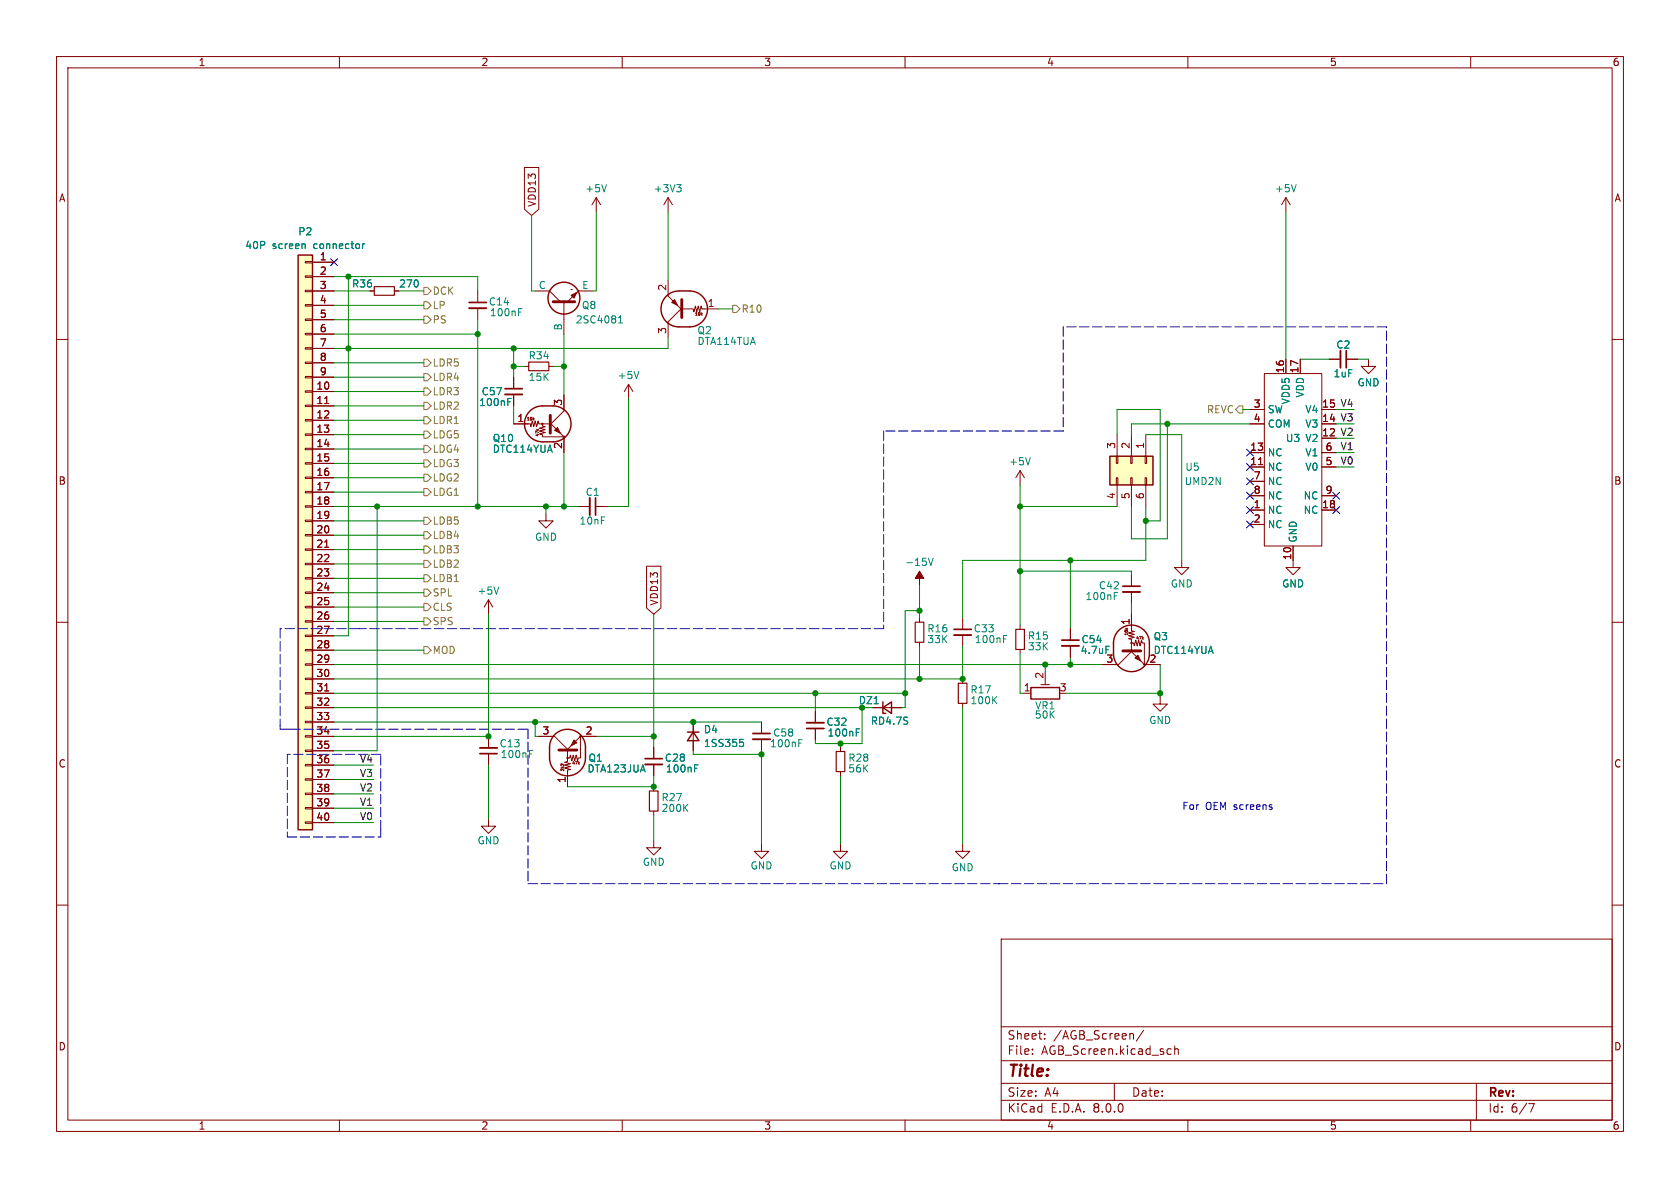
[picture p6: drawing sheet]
<svg xmlns="http://www.w3.org/2000/svg" width="297mm" height="210mm" viewBox="0 0 297 210" stroke-linecap="round" stroke-linejoin="round" font-family="sans-serif">
<g fill="none" stroke="#840000" stroke-width=".18">
<path d="M10 10h277v190h-277zM12 12h273v186h-273zM60 10v2M110 10v2M160 10v2M210 10v2M260 10v2M10 60h2M84.5 51.4v2.1M84.5 54.5v2M118.1 49.5v2.8l2.5 2.6M120.6 54.6h2l.1 .5 .2-1 .3 1 .2-1 .3 1 .3-1 .1 .5h2.9"/>
<path d="M120.6 54.4l-2.5 2.5v2.8M123.1 55.3v.4M123.5 55.2h.2M124 55.2v.5M124 55.5l.2 .2M124.2 55.4l-.2 .2M285 60h2M90.8 74.9h2.9l.2 .5 .2-1 .3 1 .2-1 .3 1 .2-1 .1 .5h2M90.8 66.7v2M90.8 69.7v2.1M92.7 64.8h.8M93.4 73.8v.5"/>
<path d="M93.8 73.8h.2M94.3 73.8v.5M94.3 74.1l.1 .2M94.4 73.9l-.1 .2M94.7 76.9l.4 .1M94.7 76.1h.5M94.9 75.9l.2 .2M95.2 76.5l-.5-.3v.4M95.2 75.9l-.2 .1M97 64.8h.8M97.2 74.7l2.5 2.5h-3.8v-.4l-.5-.1 1-.2-1-.3 1-.3-1-.2 1-.3-.5-.1v-.4M99.7 69.9v2.7l-2.5 2.6"/>
<path d="M99.7 77.5v2.5M111.1 67.9l-.7 1.3M111.1 67.9v2.6M111.1 67.9l.8 1.3M221 74.9h2.5M221 72.4h2.5M223.5 66h10.2v30.5h-10.2zM227.3 63.5v2.5M229.9 63.5v2.5M233.7 74.9h2.5M233.7 77.5h2.5M233.7 72.4h2.5"/>
<path d="M96.5 90.8v1.3h1.3l-1.3 1.2-1.3-1.2h1.3M102.2 89.5h2.1M105.3 89.5h2M180.3 83.2v2.5M180.3 83.2l-.7 1.3M180.3 83.2l.8 1.3M208.9 99.1v1.2h1.3l-1.3 1.3-1.3-1.3h1.3M221 90.2h2.5M221 82.6h2.5M221 80h2.5M221 92.7h2.5M221 85.1h2.5"/>
<path d="M221 87.6h2.5M222.5 82.1h.7M228.6 96.5v2.6M233.7 90.2h2.5M233.7 82.6h2.5M233.7 80h2.5M233.7 87.6h2.5M10 110h2M86.4 106v2.6M86.4 106l-.8 1.3M86.4 106l.7 1.3M162.6 109.2v.8"/>
<path d="M162.6 113.5v.8M180.3 110.5v.8M180.3 114.8v.8M189.2 111.1v2.1M189.2 114.2v2M198.9 111.2h.5M198.9 111.5v.2M199 111l.2 .2M199.4 112.1h-.5M199.4 111l-.2 .2M200 113.7h.4l.1 .5 .3-1 .2 1 .3-1 .2 1 .3-1 .1 .5h.4v3.8l-2.5-2.6M200 108.6v2.9l.5 .1-1 .3 1 .2-1 .3 1 .2-1 .3 .5 .1v1.9"/>
<path d="M200.3 114.9l-2.6 2.6h-2.8M201.1 112.5l-.1 .3M201.4 112.5h.4l-.3 .5M201.9 112.5v.5M202 112.8l.1 .2M202.1 112.7l-.2 .2M202.6 117.5h2.5M285 110h2M86.4 130.2v2M86.4 133.2v2.1M95.2 130.2h2.8l2.6 2.5M99.2 135.7h.5"/>
<path d="M99.2 136v.2M99.7 135v.4l-.4-.4-.1 .1v.2M100.1 132.7l2.5-2.5v3.8h-.4l-.1 .5-.2-1-.3 1-.3-1-.2 1-.3-1-.1 .5h-.4M100.3 132.7v1.9l-.5 .1 1 .3-1 .3 1 .2-1 .3 1 .2-.5 .1v3M101.4 134.6l-.1 .3M101.7 134.6h.4l-.3 .5M102.3 134.6v.5M102.3 134.9l.1 .2M102.4 134.8l-.1 .2M102.9 130.2h2.5M115.6 132.1v2M115.6 135.1v2.1"/>
<path d="M115.6 139.1v.7M122.6 127.6v5.1M144.1 125.7v2.1M144.1 128.8v2M154.3 125.1h5.1M170.2 120v.8M170.2 124.3v.8M181 122.6h1.2M184 121h1.5M184.8 120v1M205.1 123.2v1.3h1.3l-1.3 1.2-1.3-1.2h1.3M10 160h2"/>
<path d="M115.6 148.6v1.3h1.2l-1.2 1.2-1.3-1.2h1.3M115.6 143.4v.7M134.6 149.2v1.3h1.3l-1.3 1.3-1.3-1.3h1.3M148.6 149.2v1.3h1.3l-1.3 1.3-1.3-1.3h1.3M170.2 149.2v1.3h1.2l-1.2 1.3-1.3-1.3h1.3M285 160h2M177 166h108v32h-108zM60 198v2M110 198v2M160 198v2M177 194.5h108M177 191.5h108"/>
<path d="M177 187.5h108M177 181.5h108M182.5 186.3v.1M182.5 185.5v.1M184.7 183.6v.1M184.7 182.8v.1M197 191.5v3M200.3 182.8l.1 .9M202.2 182.1l-1.3 2M206.6 185.4l.4 .1M207 186.3l-.4 .1M207.7 185.5l.2-.1 .3 .1 .1 .9"/>
<path d="M207.7 184.9v1.5M210 198v2M260 198v2M261 191.5v6.5M270.2 195.1h1l-.6 1.5"/>
<circle cx="95.9" cy="74.9" r=".13"/>
<circle cx="99.7" cy="77.2" r=".13"/>
<circle cx="200" cy="113.7" r=".13"/>
<circle cx="202.3" cy="117.5" r=".13"/>
<circle cx="100.3" cy="134" r=".13"/>
<circle cx="102.6" cy="130.2" r=".13"/>
</g>
<path d="M93.5 64h3.5v1.5h-3.5zM161.8 110h1.5v3.5h-1.5zM179.6 111.3h1.5v3.5h-1.5zM114.8 139.8h1.5v3.6h-1.5zM169.4 120.8h1.5v3.5h-1.5z" fill="none" stroke="#840000" stroke-width=".2"/>
<g fill="none" stroke="#008484" stroke-width=".18">
<path d="M91.7 55.2h.4M91.7 54.6h.6M89.8 71h.4M89.8 70.4h.6M112.9 65.7l-.4 1.2M164.1 98.7l.5 1.3 .4-1.3M182.2 80.9l-.5 1.3M88.2 103.8l-.4 1.2M195.5 114.2h.6M93.6 133.3h.4M93.6 132.7h.6M122.8 135.8h.4"/>
<path d="M122.8 135.2h.6M130.8 130.7h.6M130.9 131.2h.3l.3 .2-.1 .4-.5 .2M151.4 129.5h.4M151.4 128.8h.6M175.7 123.7l.5 .7M176.2 123.1l-.7 .8M121.1 142.7l.5 .8M121.6 142.2l-.7 .7"/>
</g>
<path d="M82.9 54.5h3.1M89.3 69.7h3M104.3 88v3.1M187.7 114.2h3.1M84.8 132.2h3.1M114 135.1h3.1M142.6 127.8h3.1" fill="none" stroke="#840000" stroke-width=".33"/>
<path d="M82.9 53.5h3.1M89.3 68.7h3M105.3 88v3.1M187.7 113.2h3.1M84.8 133.2h3.1M114 134.1h3.1M142.6 128.8h3.1" fill="none" stroke="#840000" stroke-width=".3"/>
<path d="M117.8 52.4a3.2 3.2 0 0 1 2.2-1h1.9a3.2 3.2 0 0 1 3.2 3.2 3.2 3.2 0 0 1-3.2 3.2h-1.9a3.2 3.2 0 0 1-2.9-2 3.2 3.2 0 0 1 .7-3.4zM93.6 72.7a3.2 3.2 0 0 1 2.3-.9h1.9a3.2 3.2 0 0 1 3.2 3.1 3.2 3.2 0 0 1-3.2 3.2h-1.9a3.2 3.2 0 0 1-2.9-2 3.2 3.2 0 0 1 .6-3.4zM197.8 111.4a3.2 3.2 0 0 1 3.4-.7 3.2 3.2 0 0 1 2 3v1.9a3.2 3.2 0 0 1-3.2 3.1 3.2 3.2 0 0 1-3.2-3.1v-1.9a3.2 3.2 0 0 1 1-2.3zM98.1 129.9a3.2 3.2 0 0 1 3.4-.7 3.2 3.2 0 0 1 2 2.9v1.9a3.2 3.2 0 0 1-3.2 3.1 3.2 3.2 0 0 1-3.1-3.1v-1.9a3.2 3.2 0 0 1 .9-2.2zM121.5 129.4h2.1M122.6 129.4l1 1.5h-2.1zM156.1 124.1v2h.5M156.1 125.1l1.5-1v2zM182.2 121.5h5.1v2.1h-5.1z" fill="none" stroke="#840000" stroke-width=".25"/>
<g fill="#840000" stroke="#840000" stroke-width=".51">
<path d="M97.3 73.4v3.2z"/>
<path d="M198.5 115.1h3.2z"/>
<path d="M120.5 53v3.1z"/>
<path d="M98.8 132.6h3.2z"/>
</g>
<g fill="#840000" stroke="#840000" stroke-width=".18">
<path d="M98 76.1l.6-.5 .5 1z"/>
<path d="M200.7 116.3l.5-.5 .5 1z"/>
<path d="M118.7 53.5l.6-.5 .5 1z"/>
<path d="M101.5 130.8l.5 .5-1 .5z"/>
<path d="M162.6 101l.7 1.2h-.7v1.3v-1.3h-.8z"/>
</g>
<path d="M52.7 45.1h2.5v101.6h-2.5z" fill="#ffffc2"/>
<g fill="none" stroke="#840000" stroke-width=".18">
<path d="M105.4 34.9l-.8 1.3M105.4 34.9v2.6M105.4 34.9l.8 1.3M118.1 34.9l-.8 1.3M118.1 34.9v2.6M118.1 34.9l.8 1.3M54 58.9h1.2v.3h-1.2zM54 56.4h1.2v.2h-1.2zM54 53.8h1.2v.3h-1.2zM54 51.3h1.2v.3h-1.2zM54 48.8h1.2v.2h-1.2zM54 46.2h1.2v.3h-1.2z"/>
<path d="M55.2 46.4h3.9M55.2 48.9h3.9M55.2 51.4h3.9M55.2 54h3.9M55.2 56.5h3.9M55.2 59.1h3.9M65.4 51.4h.8M69.7 51.4h.8M94.6 51.4h2.6l1.9 1.9M99.7 53.3v5.8M101 51.2h.1M104.8 51.4h-2.6l-1.9 1.9"/>
<path d="M54 79.2h1.2v.3h-1.2zM54 76.7h1.2v.3h-1.2zM54 74.2h1.2v.2h-1.2zM54 71.6h1.2v.3h-1.2zM54 69.1h1.2v.2h-1.2zM54 66.5h1.2v.3h-1.2zM54 64h1.2v.3h-1.2zM54 61.5h1.2v.2h-1.2zM55.2 69.2h3.9M55.2 71.8h3.9M55.2 74.3h3.9M55.2 76.8h3.9"/>
<path d="M55.2 79.4h3.9M55.2 61.6h3.9M55.2 64.1h3.9M55.2 66.7h3.9M57.4 71.3h.7M54 99.6h1.2v.2h-1.2zM54 97h1.2v.3h-1.2zM54 94.5h1.2v.2h-1.2zM54 91.9h1.2v.3h-1.2zM54 89.4h1.2v.3h-1.2zM54 86.9h1.2v.2h-1.2zM54 84.3h1.2v.3h-1.2z"/>
<path d="M54 81.8h1.2v.2h-1.2zM55.2 81.9h3.9M55.2 84.5h3.9M55.2 87h3.9M55.2 89.5h3.9M55.2 92.1h3.9M55.2 94.6h3.9M55.2 97.2h3.9M55.2 99.7h3.9M57.4 96.7h.7M228.6 99.1v1.2h1.3l-1.3 1.3-1.3-1.3h1.3M54 119.9h1.2v.2h-1.2z"/>
<path d="M54 117.3h1.2v.3h-1.2zM54 114.8h1.2v.3h-1.2zM54 112.3h1.2v.2h-1.2zM54 109.7h1.2v.3h-1.2zM54 107.2h1.2v.2h-1.2zM54 104.6h1.2v.3h-1.2zM54 102.1h1.2v.3h-1.2zM55.2 102.2h3.9M55.2 104.8h3.9M55.2 107.3h3.9M55.2 109.9h3.9M55.2 112.4h3.9"/>
<path d="M55.2 114.9h3.9M55.2 117.5h3.9M170.2 109.2v2.1M170.2 112.3v2M200 101.6v2M200 104.6v2.1M54 137.7h1.2v.2h-1.2zM54 135.1h1.2v.3h-1.2zM54 132.6h1.2v.2h-1.2zM54 130h1.2v.3h-1.2zM54 127.5h1.2v.3h-1.2zM54 125h1.2v.2h-1.2z"/>
<path d="M54 122.4h1.2v.3h-1.2zM55.2 120h3.9M55.2 122.6h3.9M55.2 125.1h3.9M55.2 127.6h3.9M55.2 130.2h3.9M55.2 132.7h3.9M55.2 135.3h3.9M55.2 137.8h3.9M57.4 122.1h.7M134.6 127.6v2.1M134.6 130.7v2"/>
<path d="M54 145.3h1.2v.2h-1.2zM54 142.7h1.2v.3h-1.2zM54 140.2h1.2v.3h-1.2zM55.2 140.3h3.9M55.2 142.9h3.9M55.2 145.4h3.9"/>
</g>
<g fill="none" stroke="#840000" stroke-width=".25">
<path d="M52.7 45.1h2.5v101.6h-2.5z"/>
<circle cx="99.7" cy="52.7" r="2.82"/>
</g>
<g fill="none" stroke="#008484" stroke-width=".18">
<path d="M107.2 32.6l-.4 1.3M119.6 32.6h.8l-.4 .5M120.2 33.1l.2 .3v.3l-.2 .2M53.9 43.2v.7M64.1 43.1v.8M64.5 43.1l-.4 .2M109.3 57.1h.8M109.3 56.2l.4-.4v1.3M177.4 112.9h.4M177.4 112.3h.6M197 105.3h.4M141.2 131.4h.4"/>
<path d="M141.2 130.8h.6"/>
</g>
<path d="M168.7 112.3h3M198.5 104.6h3M133.1 130.7h3" fill="none" stroke="#840000" stroke-width=".33"/>
<path d="M168.7 111.3h3M198.5 103.6h3M133.1 129.7h3" fill="none" stroke="#840000" stroke-width=".3"/>
<path d="M66.2 50.7h3.5v1.5h-3.5z" fill="none" stroke="#840000" stroke-width=".2"/>
<path d="M97.8 53.3h3.8" fill="none" stroke="#840000" stroke-width=".51"/>
<path d="M101 52.2l1-.5-.5 1z" fill="#840000" stroke="#840000" stroke-width=".18"/>
<path d="M196.2 80.6h7.6v5.1h-7.6z" fill="#ffffc2"/>
<g fill="none" stroke="#840000" stroke-width=".18">
<path d="M92.7 29.6h2.6v7.4l-1.3 1.1-1.3-1.1zM227.3 34.9l-.7 1.3M227.3 34.9v2.6M227.3 34.9l.8 1.3M55.2 46.4h3.9M55.2 48.9h3.9M55.2 51.4h3.9M55.2 54h3.9M55.2 56.5h3.9M55.2 59.1h3.9M65.4 51.4h.8M69.7 51.4h.8"/>
<path d="M55.2 69.2h3.9M55.2 71.8h3.9M55.2 74.3h3.9M55.2 76.8h3.9M55.2 79.4h3.9M55.2 61.6h3.9M55.2 64.1h3.9M55.2 66.7h3.9M57.4 71.3h.7M90.8 66.7v2M90.8 69.7v2.1M90.8 74.9h2.5"/>
<path d="M99.7 69.9v2.5M99.7 77.5v2.5M197.5 76.8v3.8M200 76.8v3.8M202.6 76.8v3.8M221 74.9h2.5M221 72.4h2.5M227.3 63.5v2.5M229.9 63.5v2.5M233.7 74.9h2.5M233.7 77.5h2.5M233.7 72.4h2.5"/>
<path d="M234.9 63.5h2.1M238 63.5h2M241.9 63.5v1.3h1.3l-1.3 1.2-1.2-1.2h1.2M55.2 81.9h3.9M55.2 84.5h3.9M55.2 87h3.9M55.2 89.5h3.9M55.2 92.1h3.9M55.2 94.6h3.9M55.2 97.2h3.9M55.2 99.7h3.9M57.4 96.7h.7"/>
<path d="M197.4 80.6h.2v1.3h-.2zM197.4 84.5h.2v1.2h-.2zM197.5 85.7v3.8M199.9 80.6h.3v1.3h-.3zM199.9 84.5h.3v1.2h-.3zM200 85.7v3.8M202.4 80.6h.3v1.3h-.3zM202.4 84.5h.3v1.2h-.3zM202.6 85.7v3.8M221 90.2h2.5M221 82.6h2.5M221 80h2.5"/>
<path d="M221 92.7h2.5M221 85.1h2.5M221 87.6h2.5M222.5 82.1h.7M228.6 96.5v2.6M233.7 90.2h2.5M233.7 82.6h2.5M233.7 80h2.5M233.7 87.6h2.5M55.2 102.2h3.9M55.2 104.8h3.9M55.2 107.3h3.9"/>
<path d="M55.2 109.9h3.9M55.2 112.4h3.9M55.2 114.9h3.9M55.2 117.5h3.9M114.3 100.1h2.5v7.4l-1.2 1.1-1.3-1.1zM189.2 111.1v2.1M189.2 114.2v2M194.9 117.5h2.6M200 108.6v2.5M202.6 117.5h2.5M55.2 130.2h3.9M55.2 120h3.9"/>
<path d="M55.2 122.6h3.9M55.2 125.1h3.9M55.2 127.6h3.9M55.2 132.7h3.9M55.2 135.3h3.9M55.2 137.8h3.9M57.4 122.1h.7M95.2 130.2h2.6M100.3 136.5v2.6M102.9 130.2h2.5M115.6 132.1v2M115.6 135.1v2.1"/>
<path d="M122.6 127.6v1.8M122.6 130.9v1.8M144.1 125.7v2.1M144.1 128.8v2M148.6 132.1v.7M148.6 136.4v.8M154.3 125.1h1.8M157.6 125.1h1.8M55.2 140.3h3.9M55.2 142.9h3.9M55.2 145.4h3.9M86.4 144.8v1.3h1.2l-1.2 1.2-1.3-1.2h1.3"/>
</g>
<path d="M196.2 80.6h7.6v5.1h-7.6z" fill="none" stroke="#840000" stroke-width=".25"/>
<path d="M237 62v3" fill="none" stroke="#840000" stroke-width=".33"/>
<path d="M238 62v3" fill="none" stroke="#840000" stroke-width=".3"/>
<g fill="none" stroke="#008484" stroke-width=".18">
<path d="M229.1 32.6l-.4 1.3M53.9 43.2v.7M64.1 43.1v.8M64.5 43.1l-.4 .2M89.8 71h.4M89.8 70.4h.6M195.5 114.2h.6M122.8 135.8h.4M122.8 135.2h.6M130.8 130.7h.6M130.9 131.2h.3l.3 .2-.1 .4-.5 .2M151.4 129.5h.4"/>
<path d="M151.4 128.8h.6"/>
</g>
<path d="M147.8 132.8h1.6v3.6h-1.6z" fill="none" stroke="#840000" stroke-width=".2"/>
<g fill="none" stroke="#848400" stroke-width=".18">
<path d="M74.9 55.9h.7l.6 .6-.6 .7h-.7zM74.9 50.8h.7l.6 .6-.6 .7h-.7zM74.9 53.3h.7l.6 .7-.6 .6h-.7zM129.5 54h.7l.6 .6-.6 .6h-.7zM74.9 71.1h.7l.6 .7-.6 .6h-.7zM74.9 68.6h.7l.6 .6-.6 .7h-.7zM74.9 66h.7l.6 .7-.6 .6h-.7zM74.9 76.2h.7l.6 .6-.6 .7h-.7zM74.9 63.5h.7l.6 .6-.6 .7h-.7zM74.9 78.7h.7l.6 .7-.6 .6h-.7zM74.9 73.7h.7l.6 .6-.6 .6h-.7zM219.1 71.8h.6v1.2h-.6l-.7-.6z"/>
<path d="M74.9 83.8h.7l.6 .7-.6 .6h-.7zM74.9 91.4h.7l.6 .7-.6 .6h-.7zM74.9 96.5h.7l.6 .7-.6 .6h-.7zM74.9 94h.7l.6 .6-.6 .7h-.7zM74.9 99.1h.7l.6 .6-.6 .6h-.7zM74.9 81.3h.7l.6 .6-.6 .7h-.7zM74.9 86.4h.7l.6 .6-.6 .6h-.7zM74.9 114.3h.7l.6 .6-.6 .7h-.7zM74.9 106.7h.7l.6 .6-.6 .7h-.7zM74.9 104.1h.7l.6 .7-.6 .6h-.7zM74.9 101.6h.7l.6 .6-.6 .7h-.7zM74.9 109.2h.7l.6 .7-.6 .6h-.7z"/>
</g>
<g fill="none" stroke="#0000c2" stroke-width=".18" stroke-dasharray="1.7 .6">
<path d="M188 57.8v18.4M245.1 57.8h-57.1M156.2 76.2v34.9M188 76.2h-31.8M49.5 111.1v17.2M63.5 111.1h-14M156.2 111.1h-92.7M49.5 128.9h.7M49.5 128.3v.6M50.2 128.9h1.2M50.8 133.4v14.6M51.4 128.9h12.7"/>
<path d="M64.1 128.9h29.2M67.3 133.4h-16.5M93.3 128.9v27.3M50.8 148h16.5M67.3 146.7v-13.3M67.3 146.7v1.3M93.3 156.2h83.2M176.5 156.2h68.6M176.5 156.2h.1M245.1 156.2v-98.4"/>
</g>
<g fill="none" stroke="#008400" stroke-width=".18">
<path d="M94 38.1v13.3h.6M105.4 37.5v13.9h-.6M118.1 37.5v12M227.3 37.5v26M59.1 48.9h25.4v2.5M59.1 51.4h6.3M59.1 56.5h15.8M59.1 54h15.8M59.1 59.1h25.4M61.6 48.9v63.5h-2.5M70.5 51.4h4.4M84.5 56.5v33"/>
<path d="M99.7 59.1v10.8M118.1 59.7v1.9h-59M127 54.6h2.5M59.1 74.3h15.8M59.1 64.1h15.8M59.1 66.7h15.8M59.1 69.2h15.8M59.1 71.8h15.8M59.1 79.4h15.8M59.1 76.8h15.8M90.8 64.8h1.9M90.8 61.6v5.1"/>
<path d="M90.8 71.8v3.1M97.8 64.8h1.9M111.1 70.5v19h-3.8M197.5 76.8v-4.4h7.6v19.7h-2.5M202.6 76.8h6.3v22.3M206.4 74.9v20.4h-6.4v-5.8M219.7 72.4h1.3M221 74.9h-21v1.9M229.9 63.5h5M236.2 77.5h3.2M236.2 72.4h3.2M236.2 74.9h3.2"/>
<path d="M240 63.5h1.9M59.1 89.5h43.1M59.1 92.1h15.8M59.1 81.9h15.8M59.1 84.5h15.8M59.1 87h15.8M59.1 94.6h15.8M59.1 97.2h15.8M59.1 99.7h15.8M66.7 89.5v43.2h-7.6M96.5 89.5v1.3M99.7 80v9.5"/>
<path d="M180.3 89.5h17.2M180.3 85.7v24.8M189.2 99.1v12M202.6 89.5v9.6h-32.4v10.1M236.2 82.6h3.2M236.2 80h3.2M59.1 117.5h135.8M59.1 102.2h15.8M59.1 104.8h15.8M59.1 107.3h15.8M59.1 109.9h15.8M59.1 114.9h15.8"/>
<path d="M86.4 108.6v21.6h-27.3M115.6 108.6v23.5M162.6 108h-2.6v17.1h-.6M162.6 103.5v5.7M162.6 114.3v5.7M170.2 114.3v5.7h-111.1M180.3 101h19.7v.6M180.3 115.6v7h.7M184.8 117.5v1.2M189.2 116.2v1.3M200 106.7v1.9M205.1 117.5v5.7"/>
<path d="M59.1 127.6h75.5M59.1 122.6h100.9M59.1 125.1h93.3v6.3h-8.3v-.6M59.1 135.3h6.9M59.1 137.8h6.9M86.4 135.3v9.5M94.6 127.6v2.6h.6M105.4 130.2h10.2M115.6 137.2v1.9h-15.3M122.6 132.7v.7h12M134.6 132.7v16.5M144.1 122.6v3.1"/>
<path d="M148.6 131.4v.7M148.6 137.2v12M170.2 125.1v24.1M188.6 122.6h16.5M59.1 142.9h6.9M59.1 145.4h6.9M59.1 140.3h6.9M115.6 144.1v4.5"/>
</g>
<g fill="none" stroke="#000084" stroke-width=".18">
<path d="M58.4 45.7l1.3 1.3M59.7 45.7l-1.3 1.3M220.4 79.4l1.2 1.2M221.6 79.4l-1.2 1.2M220.4 89.6l1.2 1.2M220.4 92.1l1.2 1.2M220.4 84.5l1.2 1.2M220.4 87l1.2 1.2M220.4 81.9l1.2 1.3M221.6 89.6l-1.2 1.2M221.6 92.1l-1.2 1.2M221.6 84.5l-1.2 1.2"/>
<path d="M221.6 87l-1.2 1.2M221.6 81.9l-1.2 1.3M235.6 89.6l1.2 1.2M235.6 87l1.2 1.2M236.8 89.6l-1.2 1.2M236.8 87l-1.2 1.2"/>
</g>
<g fill="#008400" stroke="#008400" stroke-width=".18">
<circle cx="96.5" cy="89.5" r=".46"/>
<circle cx="84.5" cy="89.5" r=".46"/>
<circle cx="99.7" cy="89.5" r=".46"/>
<circle cx="61.6" cy="61.6" r=".46"/>
<circle cx="66.7" cy="89.5" r=".46"/>
<circle cx="94.6" cy="127.6" r=".46"/>
<circle cx="86.4" cy="130.2" r=".46"/>
<circle cx="61.6" cy="48.9" r=".46"/>
<circle cx="90.8" cy="61.6" r=".46"/>
<circle cx="99.7" cy="64.8" r=".46"/>
<circle cx="90.8" cy="64.8" r=".46"/>
<circle cx="84.5" cy="59.1" r=".46"/>
<circle cx="180.3" cy="101" r=".46"/>
<circle cx="189.2" cy="99.1" r=".46"/>
<circle cx="202.6" cy="92.1" r=".46"/>
<circle cx="189.2" cy="117.5" r=".46"/>
<circle cx="205.1" cy="122.6" r=".46"/>
<circle cx="184.8" cy="117.5" r=".46"/>
<circle cx="160" cy="122.6" r=".46"/>
<circle cx="148.6" cy="131.4" r=".46"/>
<circle cx="144.1" cy="122.6" r=".46"/>
<circle cx="152.4" cy="125.1" r=".46"/>
<circle cx="180.3" cy="89.5" r=".46"/>
<circle cx="162.6" cy="120" r=".46"/>
<circle cx="162.6" cy="108" r=".46"/>
<circle cx="170.2" cy="120" r=".46"/>
<circle cx="206.4" cy="74.9" r=".46"/>
<circle cx="115.6" cy="139.1" r=".46"/>
<circle cx="134.6" cy="133.4" r=".46"/>
<circle cx="122.6" cy="127.6" r=".46"/>
<circle cx="115.6" cy="130.2" r=".46"/>
</g>
<text font-size="2.8" fill="#840000" x="178" y="190.9">Title:</text>
<g font-size="2.1" fill="#840000">
<text x="178" y="184">Sheet:</text>
<text x="186.2" y="184">/AGB_Screen/</text>
<text x="178" y="186.7">File:</text>
<text x="184.1" y="186.7">AGB_Screen.kicad_sch</text>
<text x="178" y="196.9">KiCad</text>
<text x="178" y="194.1">Size:</text>
<text x="184.7" y="194.1">A4</text>
<text x="185.7" y="196.9">E.D.A.</text>
<text x="193.3" y="196.9">8.0.0</text>
<text x="200" y="194.1">Date:</text>
<text x="263" y="194.3">Rev:</text>
<text x="263" y="196.9">Id:</text>
<text x="267.1" y="196.9">6/7</text>
</g>
<g font-size="1.8" fill="#840000">
<text x="35" y="11.9">1</text>
<text x="85" y="11.9">2</text>
<text x="135" y="11.9">3</text>
<text x="185" y="11.9">4</text>
<text x="235" y="11.9">5</text>
<text x="285" y="11.9">6</text>
<text x="10.3" y="35.9">A</text>
<text x="285.3" y="35.9">A</text>
<text x="94.9" y="36.7" transform="rotate(-90 94.9 36.7)">VDD13</text>
<text x="56.4" y="46.1">1</text>
<text x="56.4" y="48.6">2</text>
<text x="56.4" y="51.2">3</text>
<text x="56.4" y="53.7">4</text>
<text x="117.9" y="51.5" transform="rotate(-90 117.9 51.5)">2</text>
<text x="56.4" y="56.3">5</text>
<text x="56.4" y="58.8">6</text>
<text x="117.9" y="59.1" transform="rotate(-90 117.9 59.1)">3</text>
<text x="125" y="54.4">1</text>
<text x="56.4" y="61.3">7</text>
<text x="56.4" y="63.9">8</text>
<text x="55.8" y="69">10</text>
<text x="55.8" y="71.5">11</text>
<text x="56.4" y="66.4">9</text>
<text x="99.4" y="71.8" transform="rotate(-90 99.4 71.8)">3</text>
<text x="227.1" y="66.1" transform="rotate(-90 227.1 66.1)">16</text>
<text x="229.6" y="66.1" transform="rotate(-90 229.6 66.1)">17</text>
<text x="55.8" y="74">12</text>
<text x="55.8" y="76.6">13</text>
<text x="91.4" y="74.7">1</text>
<text x="221.5" y="72.1">3</text>
<text x="221.5" y="74.7">4</text>
<text x="233.6" y="77.2">12</text>
<text x="233.6" y="74.7">14</text>
<text x="233.6" y="72.1">15</text>
<text x="55.8" y="79.1">14</text>
<text x="55.8" y="81.7">15</text>
<text x="99.4" y="79.4" transform="rotate(-90 99.4 79.4)">2</text>
<text x="197.2" y="79.4" transform="rotate(-90 197.2 79.4)">3</text>
<text x="199.8" y="79.4" transform="rotate(-90 199.8 79.4)">2</text>
<text x="202.3" y="79.4" transform="rotate(-90 202.3 79.4)">1</text>
<text x="220.9" y="82.3">11</text>
<text x="220.9" y="79.8">13</text>
<text x="234.2" y="82.3">5</text>
<text x="234.2" y="79.8">6</text>
<text x="10.3" y="85.9">B</text>
<text x="55.8" y="84.2">16</text>
<text x="55.8" y="86.7">17</text>
<text x="55.8" y="89.3">18</text>
<text x="197.2" y="88.3" transform="rotate(-90 197.2 88.3)">4</text>
<text x="199.8" y="88.3" transform="rotate(-90 199.8 88.3)">5</text>
<text x="202.3" y="88.3" transform="rotate(-90 202.3 88.3)">6</text>
<text x="221.5" y="89.9">1</text>
<text x="221.5" y="84.8">7</text>
<text x="221.5" y="87.4">8</text>
<text x="233.6" y="89.9">18</text>
<text x="234.2" y="87.4">9</text>
<text x="285.3" y="85.9">B</text>
<text x="55.8" y="91.8">19</text>
<text x="55.8" y="94.4">20</text>
<text x="221.5" y="92.5">2</text>
<text x="55.8" y="96.9">21</text>
<text x="55.8" y="99.4">22</text>
<text x="55.8" y="102">23</text>
<text x="228.3" y="99.1" transform="rotate(-90 228.3 99.1)">10</text>
<text x="55.8" y="104.5">24</text>
<text x="55.8" y="107.1">25</text>
<text x="116.5" y="107.2" transform="rotate(-90 116.5 107.2)">VDD13</text>
<text x="55.8" y="109.6">26</text>
<text x="55.8" y="112.1">27</text>
<text x="199.8" y="110.6" transform="rotate(-90 199.8 110.6)">1</text>
<text x="55.8" y="114.7">28</text>
<text x="55.8" y="117.2">29</text>
<text x="55.8" y="119.8">30</text>
<text x="195.5" y="117.2">3</text>
<text x="203.1" y="117.2">2</text>
<text x="55.8" y="122.3">31</text>
<text x="55.8" y="124.8">32</text>
<text x="180.9" y="122.3">1</text>
<text x="184.5" y="120.1" transform="rotate(-90 184.5 120.1)">2</text>
<text x="187.3" y="122.3">3</text>
<text x="55.8" y="127.4">33</text>
<text x="55.8" y="129.9">34</text>
<text x="95.8" y="129.9">3</text>
<text x="103.4" y="129.9">2</text>
<text x="10.3" y="135.9">C</text>
<text x="55.8" y="132.5">35</text>
<text x="55.8" y="135">36</text>
<text x="55.8" y="137.5">37</text>
<text x="285.3" y="135.9">C</text>
<text x="55.8" y="140.1">38</text>
<text x="55.8" y="142.6">39</text>
<text x="100.1" y="138.5" transform="rotate(-90 100.1 138.5)">1</text>
<text x="55.8" y="145.2">40</text>
<text x="10.3" y="185.9">D</text>
<text x="285.3" y="185.9">D</text>
<text x="35" y="199.9">1</text>
<text x="85" y="199.9">2</text>
<text x="135" y="199.9">3</text>
<text x="185" y="199.9">4</text>
<text x="235" y="199.9">5</text>
<text x="285" y="199.9">6</text>
</g>
<g font-size="1.8" fill="#008484">
<text x="103.4" y="34.2">+5V</text>
<text x="115.5" y="34.2">+3V3</text>
<text x="225.3" y="34.2">+5V</text>
<text x="52.6" y="41.8">P2</text>
<text x="43.3" y="44.2">40P</text>
<text x="48.1" y="44.2">screen</text>
<text x="55.5" y="44.2">connector</text>
<text x="62.1" y="51">R36</text>
<text x="70.5" y="51">270</text>
<text x="95.1" y="51.2">C</text>
<text x="102.8" y="51.2">E</text>
<text x="86.3" y="54.2">C14</text>
<text x="86.5" y="56.1">100nF</text>
<text x="99.4" y="58.5" transform="rotate(-90 99.4 58.5)">B</text>
<text x="101.7" y="57.4">2SC4081</text>
<text x="102.8" y="54.8">Q8</text>
<text x="123.2" y="59.3">Q2</text>
<text x="93.4" y="63.7">R34</text>
<text x="123.2" y="61.2">DTA114TUA</text>
<text x="236.1" y="61.8">C2</text>
<text x="84.6" y="72">100nF</text>
<text x="85" y="70.1">C57</text>
<text x="93.4" y="67.5">15K</text>
<text x="109.1" y="67.2">+5V</text>
<text x="228.2" y="71.6" transform="rotate(-90 228.2 71.6)">VDD5</text>
<text x="230.7" y="70.4" transform="rotate(-90 230.7 70.4)">VDD</text>
<text x="235.7" y="66.9">1uF</text>
<text x="239.9" y="68.5">GND</text>
<text x="224" y="73.3">SW</text>
<text x="224" y="75.8">COM</text>
<text x="230.7" y="75.8">V3</text>
<text x="230.7" y="73.3">V4</text>
<text x="87" y="78.3">Q10</text>
<text x="87" y="80.2">DTC114YUA</text>
<text x="178.3" y="82.5">+5V</text>
<text x="209.4" y="83.4">U5</text>
<text x="224" y="83.4">NC</text>
<text x="224" y="80.9">NC</text>
<text x="227.2" y="78.3">U3 V2</text>
<text x="230.7" y="83.4">V0</text>
<text x="230.7" y="80.9">V1</text>
<text x="103.4" y="87.9">C1</text>
<text x="209.3" y="86">UMD2N</text>
<text x="224" y="86">NC</text>
<text x="224" y="88.5">NC</text>
<text x="230.4" y="88.5">NC</text>
<text x="94.5" y="95.8">GND</text>
<text x="102.3" y="92.9">10nF</text>
<text x="224" y="91">NC</text>
<text x="224" y="93.6">NC</text>
<text x="230.4" y="91">NC</text>
<text x="159.9" y="100.2">-15V</text>
<text x="229.5" y="96" transform="rotate(-90 229.5 96)">GND</text>
<text x="84.3" y="105.3">+5V</text>
<text x="191.8" y="106.3">100nF</text>
<text x="194.2" y="104.4">C42</text>
<text x="206.9" y="104.1">GND</text>
<text x="226.6" y="104.1">GND</text>
<text x="163.8" y="112">R16</text>
<text x="163.8" y="113.9">33K</text>
<text x="172" y="112">C33</text>
<text x="172.2" y="113.9">100nF</text>
<text x="181.6" y="113.3">R15</text>
<text x="191.1" y="113.9">C54</text>
<text x="203.8" y="113.4">Q3</text>
<text x="181.6" y="115.2">33K</text>
<text x="190.9" y="115.8">4.7uF</text>
<text x="203.8" y="115.8">DTC114YUA</text>
<text x="151.7" y="124.7">DZ1</text>
<text x="171.5" y="124.7">100K</text>
<text x="171.5" y="122.8">R17</text>
<text x="182.9" y="125.6">VR1</text>
<text x="124.3" y="129.8">D4</text>
<text x="136.6" y="130.4">C58</text>
<text x="146" y="128.5">C32</text>
<text x="146.2" y="130.4">100nF</text>
<text x="154" y="128.3">RD4.7S</text>
<text x="182.8" y="127.2">50K</text>
<text x="203.1" y="128.2">GND</text>
<text x="88.2" y="132.3">C13</text>
<text x="88.4" y="134.2">100nF</text>
<text x="103.7" y="136.8">DTA123JUA</text>
<text x="103.9" y="134.8">Q1</text>
<text x="117.4" y="134.8">C28</text>
<text x="117.6" y="136.8">100nF</text>
<text x="124.3" y="132.3">1SS355</text>
<text x="136" y="132.3">100nF</text>
<text x="149.9" y="134.8">R28</text>
<text x="149.9" y="136.8">56K</text>
<text x="116.8" y="143.7">200K</text>
<text x="116.8" y="141.8">R27</text>
<text x="84.3" y="149.5">GND</text>
<text x="113.5" y="153.3">GND</text>
<text x="132.6" y="153.9">GND</text>
<text x="146.6" y="153.9">GND</text>
<text x="168.1" y="154.2">GND</text>
</g>
<g font-size="1.8" fill="#848400">
<text x="76.4" y="52.3">DCK</text>
<text x="76.4" y="57.4">PS</text>
<text x="76.4" y="54.8">LP</text>
<text x="131" y="55.5">R10</text>
<text x="76.4" y="65">LDR5</text>
<text x="76.4" y="70.1">LDR3</text>
<text x="76.4" y="67.5">LDR4</text>
<text x="76.4" y="72.6">LDR2</text>
<text x="76.4" y="77.7">LDG5</text>
<text x="76.4" y="75.2">LDR1</text>
<text x="213.3" y="73.3">REVC</text>
<text x="76.4" y="82.8">LDG3</text>
<text x="76.4" y="80.2">LDG4</text>
<text x="76.4" y="85.3">LDG2</text>
<text x="76.4" y="87.9">LDG1</text>
<text x="76.4" y="92.9">LDB5</text>
<text x="76.4" y="95.5">LDB4</text>
<text x="76.4" y="98">LDB3</text>
<text x="76.4" y="100.6">LDB2</text>
<text x="76.4" y="105.6">SPL</text>
<text x="76.4" y="103.1">LDB1</text>
<text x="76.4" y="108.2">CLS</text>
<text x="76.4" y="110.7">SPS</text>
<text x="76.4" y="115.8">MOD</text>
</g>
<g font-size="1.8">
<text x="236.9" y="77.1">V2</text>
<text x="236.9" y="72">V4</text>
<text x="236.9" y="74.6">V3</text>
<text x="236.9" y="82.2">V0</text>
<text x="236.9" y="79.7">V1</text>
<text x="63.5" y="134.9">V4</text>
<text x="63.5" y="137.4">V3</text>
<text x="63.5" y="140">V2</text>
<text x="63.5" y="142.5">V1</text>
<text x="63.5" y="145.1">V0</text>
</g>
<g font-size="1.8" fill="#0000c2">
<text x="208.9" y="143.3">For</text>
<text x="213.1" y="143.3">OEM screens</text>
</g>
<g font-size=".7" fill="#840000">
<text x="122.7" y="56">10k</text>
<text x="93" y="74.5">10k</text>
<text x="95.5" y="77.3" transform="rotate(-90 95.5 77.3)">47k</text>
<text x="199.6" y="112.5" transform="rotate(-90 199.6 112.5)">10k</text>
<text x="200.7" y="113.3">47k</text>
<text x="99.9" y="136.5" transform="rotate(-90 99.9 136.5)">2k2</text>
<text x="101" y="135.4">47k</text>
</g>
</svg>
